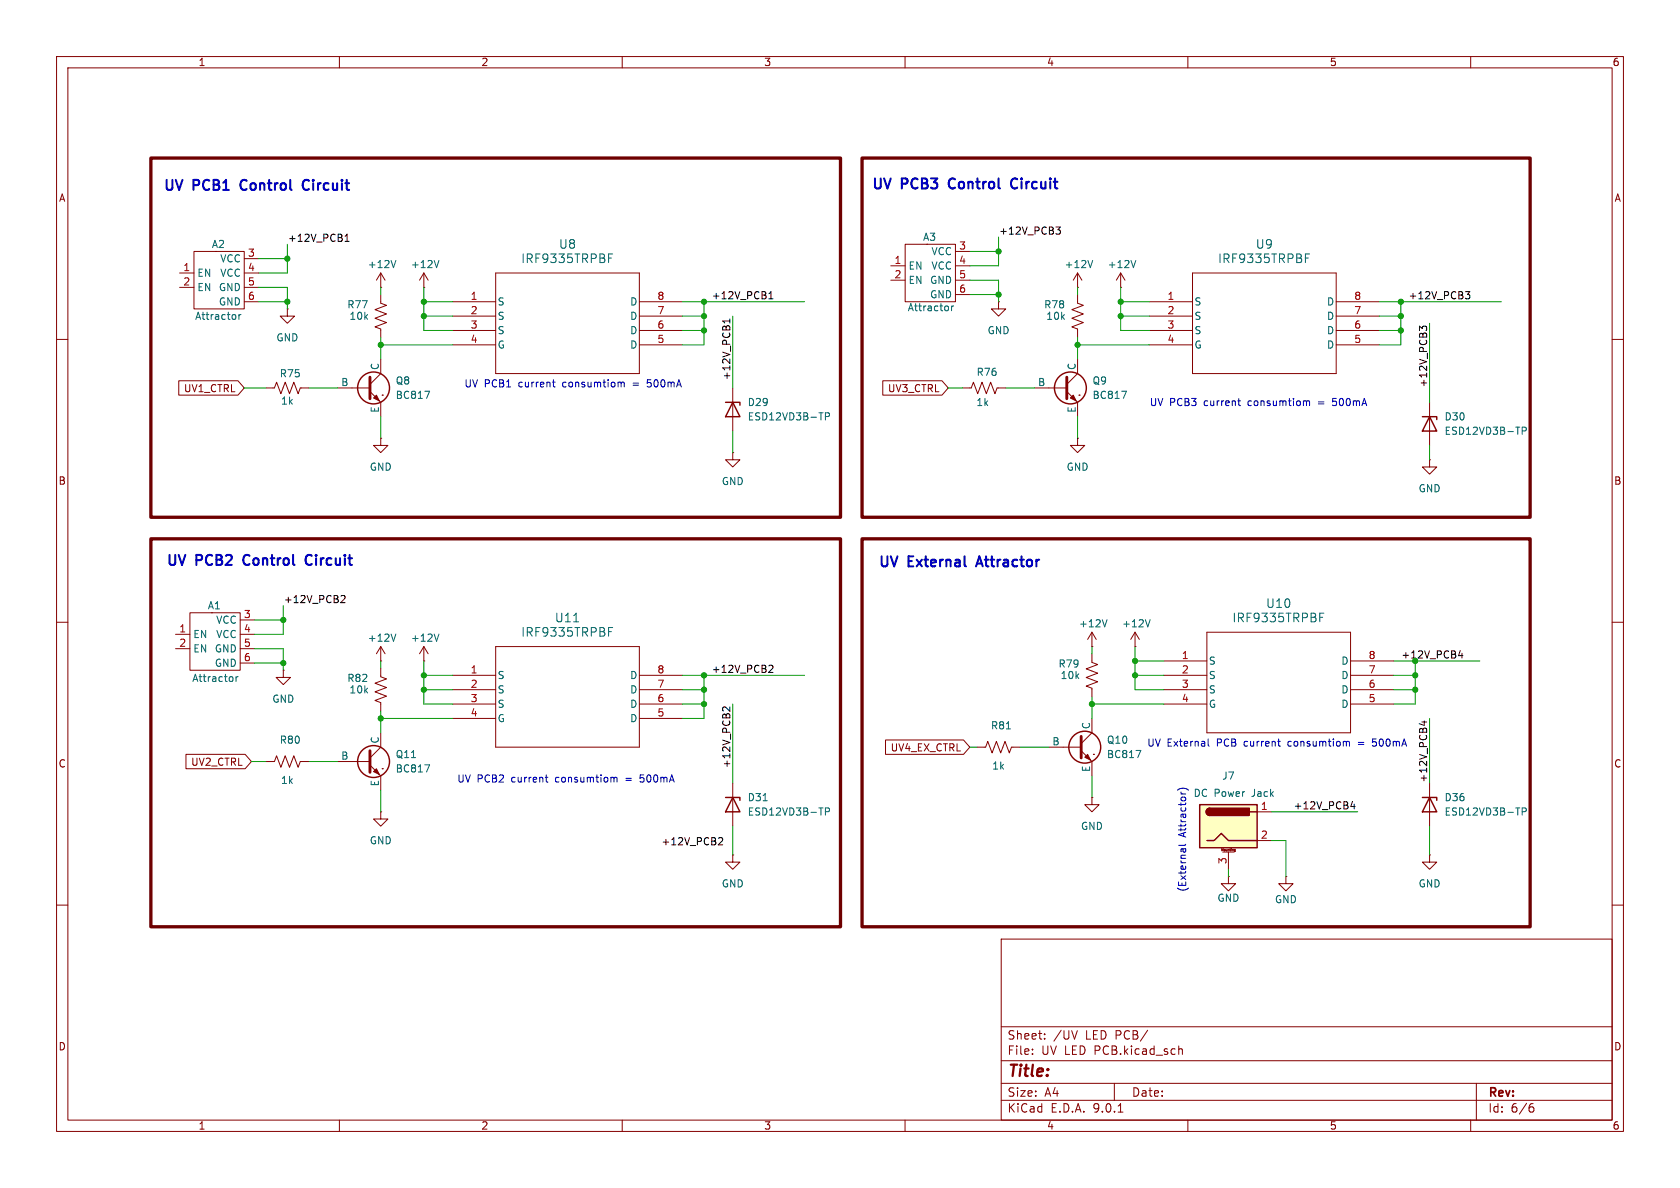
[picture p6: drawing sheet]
<svg xmlns="http://www.w3.org/2000/svg" width="297mm" height="210mm" viewBox="0 0 297 210" stroke-linecap="round" stroke-linejoin="round" font-family="sans-serif">
<g fill="none" stroke="#840000" stroke-width=".18">
<path d="M10 10h277v190h-277zM12 12h273v186h-273zM60 10v2M110 10v2M160 10v2M210 10v2M260 10v2M10 60h2M285 60h2M10 110h2M285 110h2M10 160h2"/>
<path d="M177 166h108v32h-108zM285 160h2M60 198v2M110 198v2M160 198v2M177 194.5h108M177 191.5h108M177 187.5h108M177 181.5h108M182.5 186.3v.1M182.5 185.5v.1M184.7 183.6v.1"/>
<path d="M184.7 182.8v.1M190.5 182.2l-.5 1.5M197 191.5v3M197.7 196.6h.8M208.4 184.9v1.5M208.4 185.5l.2-.1 .4 .1v.9M210 198v2M260 198v2M261 191.5v6.5M270.6 195.7h.4l.2 .3-.1 .5-.5 .1M271 195.1l-.4 .1"/>
</g>
<path d="M212.1 142.2h10.1v7.7h-10.1z" fill="#ffffc2"/>
<g fill="none" stroke="#840000" stroke-width=".25">
<path d="M128.3 71.1h2.5v.5M129.5 71.1l1.3 2.6h-2.5zM251.5 73.7h2.5v.5M252.7 73.7l1.3 2.5h-2.5zM128.3 141h2.5v.5M129.5 141l1.3 2.5h-2.5zM212.1 142.2h10.1v7.7h-10.1zM213.4 148.6h1.2l1.3-1.3 1.3 1.3h5M213.9 142.9a.64 .64 0 0 0-.7 .6 .64 .64 0 0 0 .7 .6M221 143.5h1.2M251.5 141h2.5v.5M252.7 141l1.3 2.5h-2.5z"/>
<circle cx="66" cy="68.6" r="2.82"/>
<circle cx="189.2" cy="68.6" r="2.82"/>
<circle cx="66" cy="134.6" r="2.82"/>
<circle cx="191.8" cy="132.1" r="2.82"/>
</g>
<g fill="#840000" stroke="#840000" stroke-width=".25">
<path d="M213.4 143.1l.5-.2v1.2a.63 .63 0 0 1-.6-.3 .63 .63 0 0 1 .1-.7z"/>
<path d="M213.9 142.9h7v1.2h-7z"/>
</g>
<g fill="none" stroke="#840000" stroke-width=".18">
<path d="M31.7 48.3h2.6M31.7 50.8h2.6M34.3 44.5h8.9v10.1h-8.9zM43.2 48.3h2.5M43.2 53.3h2.5M43.2 50.8h2.5M43.2 45.7h2.5M50.8 54.6v1.3h1.3l-1.3 1.3-1.3-1.3h1.3M50.8 54.6h.1M67.3 50.8h.1M67.3 52.1v1.5l1 .4-2 .7 2 .8-2 .8 2 .7-2 .8 1 .4v1.5M67.3 48.3v2.5"/>
<path d="M67.3 48.3l-.8 1.2M67.3 48.3l.8 1.2M74.9 50.8h.1M74.9 48.3v2.5M74.9 48.3l-.7 1.2M74.9 48.3l.8 1.2M80 53.3h7.6M80 55.9h7.6M80 58.4h7.6M87.6 48.3h25.4v17.7h-25.4zM113 53.3h7.6M113 55.9h7.6"/>
<path d="M113 58.4h7.6M157.5 47h2.5M157.5 49.5h2.5M160 43.2h8.9v10.1h-8.9zM168.9 47h2.5M168.9 49.5h2.5M168.9 44.5h2.5M168.9 52.1h2.5M176.5 53.3v1.3h1.3l-1.3 1.3-1.2-1.3h1.2M176.5 53.3h.1M190.5 50.8h.1M190.5 52.1v1.5l1 .4-2 .7 2 .8-2 .8 2 .7-2 .8 1 .4v1.5"/>
<path d="M190.5 48.3l-.8 1.2M190.5 48.3l.8 1.2M190.5 48.3v2.5M198.1 50.8h.1M198.1 48.3l-.7 1.2M198.1 48.3l.8 1.2M198.1 48.3v2.5M203.2 53.3h7.6M203.2 55.9h7.6M203.2 58.4h7.6M210.8 48.3h25.4v17.7h-25.4zM236.2 53.3h7.6"/>
<path d="M236.2 55.9h7.6M236.2 58.4h7.6M31.6 67.3h10.5l1.1 1.3-1.1 1.3h-10.5zM47 68.6h1.5l.4-1 .8 2 .7-2 .8 2 .7-2 .8 2 .4-1h1.5M59.7 68.6h5.7M65.4 69.2l1.9 1.9v2.6M67.3 77.5v1.2h1.3l-1.3 1.3-1.3-1.3h1.3M67.3 77.5h.1M67.3 63.5v2.5l-1.9 1.9M67.6 69.9h.1M80 61h7.6M113 61h7.6"/>
<path d="M129.5 68.6v7.6M156.1 67.3h10.4l1.1 1.3-1.1 1.3h-10.4zM170.2 68.6h1.5l.4-1 .7 2 .8-2 .8 2 .7-2 .8 2 .4-1h1.5M182.9 68.6h5.7M188.6 69.2l1.9 1.9v2.6M190.5 77.5v1.2h1.3l-1.3 1.3-1.3-1.3h1.3M190.5 77.5h.1M190.5 63.5v2.5l-1.9 1.9M190.8 69.9h.1M203.2 61h7.6M236.2 61h7.6M252.7 71.1v7.6"/>
<path d="M129.5 80v1.3h1.3l-1.3 1.3-1.2-1.3h1.2M129.5 80h.1M252.7 81.3v1.3h1.3l-1.3 1.2-1.2-1.2h1.2M252.7 81.3h.1M31 112.1h2.6M31 114.7h2.6M33.6 108.3h8.9v10.2h-8.9zM42.5 112.1h2.5M42.5 114.7h2.5M42.5 109.6h2.5M42.5 117.2h2.5M50.1 118.5v1.3h1.3l-1.3 1.2-1.3-1.2h1.3"/>
<path d="M50.1 118.5h.1M67.3 116.8h.1M67.3 118.1v1.5l1 .4-2 .8 2 .7-2 .8 2 .8-2 .7 1 .4v1.5M67.3 114.3l-.8 1.3M67.3 114.3l.8 1.3M67.3 114.3v2.5M74.9 116.8h.1M74.9 114.3l-.7 1.3M74.9 114.3l.8 1.3M74.9 114.3v2.5M80 119.4h7.6M87.6 114.3h25.4v17.8h-25.4z"/>
<path d="M113 119.4h7.6M193 115.6v1.5l1.1 .4-2.1 .7 2.1 .8-2.1 .8 2.1 .7-2.1 .8 1 .4v1.5M193 114.3h.1M193 111.8v2.5M193 111.8l-.7 1.2M193 111.8l.8 1.2M200.7 114.3h.1M200.7 111.8l-.8 1.2M200.7 111.8l.7 1.2M200.7 111.8v2.5M205.7 119.4h7.7M205.7 116.8h7.7"/>
<path d="M213.4 111.8h25.4v17.7h-25.4zM238.8 119.4h7.6M238.8 116.8h7.6M32.9 133.3h10.4l1.1 1.3-1.1 1.3h-10.4zM47 134.6h1.5l.4-1 .8 2 .7-2 .8 2 .7-2 .8 2 .4-1h1.5M59.7 134.6h5.7M65.4 135.3l1.9 1.9v2.5M67.3 129.5v2.6l-1.9 1.9M67.6 135.9h.1M80 121.9h7.6M80 124.5h7.6M80 127h7.6"/>
<path d="M113 121.9h7.6M113 124.5h7.6M113 127h7.6M129.5 138.4v7.7M156.5 130.8h13.8l1.1 1.3-1.1 1.3h-13.8zM172.7 132.1h1.5l.4-1 .8 2 .7-2 .8 2 .8-2 .7 2 .4-1h1.5M185.4 132.1h5.7M191.1 132.7l1.9 1.9v2.6M193 127v2.5l-1.9 1.9M193.3 133.4h.1M205.7 121.9h7.7M205.7 124.5h7.7"/>
<path d="M238.8 121.9h7.6M238.8 124.5h7.6M252.7 138.4v7.7M67.3 143.5v1.3h1.3l-1.3 1.3-1.3-1.3h1.3M67.3 143.5h.1M129.5 151.1v1.3h1.3l-1.3 1.3-1.2-1.3h1.2M129.5 151.1h.1M193 141v1.2h1.3l-1.3 1.3-1.2-1.3h1.2M193 141h.1M216 150.4v-.4l.1 .3 .1-.3v.4M216.2 150.6h2M217.2 154.9v1.3h1.2l-1.2 1.3-1.3-1.3h1.3"/>
<path d="M217.2 154.9h.1M217.2 150.6v3.1M217.5 150v.4M217.7 150h.1M218.2 150.2v.2h.2M218.2 150.2h.1M218.2 150.2h.2M218.4 150.2v.3h-.2M222.2 143.5h2.6M222.2 148.6h2.6M227.3 154.9v1.3h1.3l-1.3 1.3-1.2-1.3h1.2M227.3 154.9h.1"/>
<path d="M252.7 151.1v1.3h1.3l-1.3 1.3-1.2-1.3h1.2M252.7 151.1h.1"/>
</g>
<g fill="none" stroke="#006464" stroke-width=".18">
<path d="M42.2 55.6v.9M42.6 55.6l-.4 .3M70 46l-.4 1.3M77.6 46l-.4 1.3M107.6 45.6h.5M107.6 44.9h.7M168.2 54.1v.8M168.6 54.1l-.4 .2M193.2 46l-.5 1.3M200.8 46l-.4 1.3M230.8 45.6h.5M230.8 44.9h.7"/>
<path d="M75.1 69.2h.8l-.5 1.2M145.9 73.6h.6l.1-.2v-.3l-.7-.1v1.2M198.3 69.2h.8l-.5 1.2M269.1 76.2l.6-.1 .1-.2v-.3l-.7-.1v1.3M41.7 119.6v.9M42.1 119.6l-.4 .3M70 112.1l-.4 1.3M77.6 112.1l-.4 1.3M101.4 109.9h.9M107.6 111.7h.5M107.6 110.9h.7M195.7 109.5l-.4 1.3"/>
<path d="M203.3 109.5l-.4 1.3M233.3 109.1h.5M233.3 108.4h.7M75.1 135.2h.8l-.5 1.3M177.9 128.8h.7M200.8 132.7h.9l-.6 1.2M134.9 141.5h.7M145.9 143.5l.6-.1 .1-.2v-.3l-.7-.1v1.3M269.1 143.5l.6-.1 .1-.2v-.3l-.7-.1v1.3"/>
</g>
<path d="M65.4 66.7v3.8M188.6 66.7v3.8M65.4 132.7v3.8M191.1 130.2v3.8" fill="none" stroke="#840000" stroke-width=".51"/>
<g fill="#840000" stroke="#840000" stroke-width=".18">
<path d="M66.5 69.9l.6 1-1.1-.5z"/>
<path d="M189.2 70.4l.5-.5 .5 1z"/>
<path d="M191.8 133.9l.5-.5 .5 1z"/>
<path d="M66.5 135.9l.6 1-1.1-.5z"/>
</g>
<g fill="none" stroke="#0f0f0f" stroke-width=".18">
<path d="M61 42.7h.7M61 41.8l.4-.4v1.3M129 56.4v.7M129 56.7h-1.2l.3 .4M135.9 52.8h.8M135.9 51.9l.4-.3v1.2M186.7 40.1h.8l-.5 .5 .4 .1 .1 .5-.3 .2h-.3M252.2 58.3v-.4l-.2-.2h-.4l-.2 .4-.5-.4v.7M259.1 51.6h.7l-.4 .4 .4 .2v.4l-.2 .2h-.4M60.3 105.3h.5l.2 .3-.8 .9h.8M136 117.7l.4-.1 .3 .4-.8 .9h.8M258.2 115l-.4 .9h.8"/>
<path d="M258.5 115.5v.8M129 125v.8l-.9-.8-.3 .2v.4M251.4 127.6h.8M251.8 127.4v.8l-.9-.3M127.1 148.1h.4l.3 .3-.8 .9h.8M239.1 141.7l-.3 .9h.8M239.4 142.2v.8"/>
</g>
<g fill="none" stroke="#009600" stroke-width=".18">
<path d="M45.7 53.3h5.1M45.7 50.8h5.1v3.8M45.7 45.7h5.1M50.8 43.2v5.1h-5.1M67.3 50.8v1.3M67.3 59.7v3.8M74.9 53.3h5.1M74.9 50.8v7.6h5.1M74.9 55.9h5.1M120.6 53.3h21.6M120.6 58.4h3.9M120.6 55.9h3.9"/>
<path d="M124.5 53.3v7.7h-3.9M129.5 55.9v12.7M171.4 49.5h5.1v3.8M171.4 44.5h5.1M171.4 52.1h5.1M176.5 41.9v5.1h-5.1M190.5 50.8v1.3M190.5 59.7v3.8M198.1 53.3h5.1M198.1 50.8v7.6h5.1M198.1 55.9h5.1M243.8 53.3h21.6"/>
<path d="M243.8 58.4h3.8M243.8 55.9h3.8M247.6 53.3v7.7h-3.8M252.7 57.2v13.9M43.2 68.6h3.8M54.6 68.6h5.1M67.3 61h12.7M67.3 73.7v3.8M129.5 76.2v3.8M167.6 68.6h2.6M177.8 68.6h5.1M190.5 61h12.7"/>
<path d="M190.5 73.7v3.8M252.7 78.7v2.6M45 114.7h5.1v3.8M45 109.6h5.1M45 117.2h5.1M50.1 107.1v5h-5.1M67.3 116.8v1.3M74.9 116.8v7.7h5.1M74.9 119.4h5.1M120.6 119.4h21.6M124.5 119.4v7.6h-3.9M193 114.3v1.3"/>
<path d="M200.7 116.8h5M200.7 114.3v7.6h5M200.7 119.4h5M246.4 116.8h15.2M246.4 119.4h3.8M250.2 116.8v7.7h-3.8M44.4 134.6h2.6M54.6 134.6h5.1M67.3 125.7v3.8M67.3 139.7v3.8M67.3 127h12.7M74.9 121.9h5.1"/>
<path d="M120.6 124.5h3.9M120.6 121.9h3.9M129.5 124.5v13.9M171.4 132.1h1.3M180.3 132.1h5.1M193 124.5h12.7M193 123.2v3.8M193 137.2v3.8M246.4 121.9h3.8M252.7 127v11.4M129.5 146.1v5M217.2 153.7v1.2"/>
<path d="M224.8 148.6h2.5v6.3M224.8 143.5h15.2M252.7 146.1v5"/>
</g>
<path d="M54.3 31.8a.9 .9 0 0 0-.8 .9 .9 .9 0 0 0 .8 .9M179.5 31.5a.9 .9 0 0 0-.8 .9 .9 .9 0 0 0 .8 .9M54.8 98.1a.9 .9 0 0 0-.8 .9 .9 .9 0 0 0 .8 .9M173.1 98.3l-.5 1.8" fill="none" stroke="#0000c2" stroke-width=".36"/>
<g fill="none" stroke="#0000c2" stroke-width=".18">
<path d="M97.7 67.6h.4M97.8 68.2l.3 .2M109.8 67.6v.1M109.8 67.7l.2-.1h.3l.1 .8M109.8 67.7v.7M114.4 68.3l.2 .1M115.1 67.1h-.6l-.1 .6 .2-.1M218.8 70.9h.5M219 71.5l.3 .2M230.9 70.9l.1 .1M231 71l.2-.1h.3v.8M231 71v.7"/>
<path d="M235.6 71.6l.1 .1M236.2 70.4h-.6v.6l.1-.1M96.4 137.4h.5M96.6 138.1l.3 .2M108.5 137.5v.1M108.5 137.6l.2-.2 .3 .1 .1 .8M108.5 137.6v.7M113.1 138.1l.2 .2M113.8 137h-.6l-.1 .6 .2-.1M208.2 139.7a1.46 1.46 0 0 1 1.9 0M208.8 140v.2M213.6 130.6v1.1l.2 .2"/>
<path d="M225.9 131.1h.5M226.2 131.9h.2M238.1 131.1h.4l.1 .8M240.1 131.2h1M240.1 131.6h1M242.6 131.8l.5 .1M243.3 130.6h-.6l-.1 .6 .5-.1M209.1 150v.5M209.6 150v.5M209.6 150h-.6l-.2 .2M209.6 149.2l-.2 .2h-1"/>
</g>
<path d="M26.7 27.9h121.9v63.5h-121.9zM152.4 27.9h118.1v63.5h-118.1zM26.7 95.3h121.9v68.5h-121.9zM152.4 95.3h118.1v68.5h-118.1z" fill="none" stroke="#6e0000" stroke-width=".58"/>
<g fill="#009600" stroke="#009600" stroke-width=".18">
<circle cx="176.5" cy="44.5" r=".46"/>
<circle cx="176.5" cy="52.1" r=".46"/>
<circle cx="190.5" cy="61" r=".46"/>
<circle cx="50.8" cy="45.7" r=".46"/>
<circle cx="67.3" cy="61" r=".46"/>
<circle cx="74.9" cy="55.9" r=".46"/>
<circle cx="50.8" cy="53.3" r=".46"/>
<circle cx="247.6" cy="53.3" r=".46"/>
<circle cx="247.6" cy="58.4" r=".46"/>
<circle cx="247.6" cy="55.9" r=".46"/>
<circle cx="250.2" cy="121.9" r=".46"/>
<circle cx="250.2" cy="119.4" r=".46"/>
<circle cx="198.1" cy="53.3" r=".46"/>
<circle cx="198.1" cy="55.9" r=".46"/>
<circle cx="200.7" cy="116.8" r=".46"/>
<circle cx="50.1" cy="109.6" r=".46"/>
<circle cx="67.3" cy="127" r=".46"/>
<circle cx="74.9" cy="121.9" r=".46"/>
<circle cx="50.1" cy="117.2" r=".46"/>
<circle cx="74.9" cy="119.4" r=".46"/>
<circle cx="193" cy="124.5" r=".46"/>
<circle cx="200.7" cy="119.4" r=".46"/>
<circle cx="124.5" cy="119.4" r=".46"/>
<circle cx="124.5" cy="121.9" r=".46"/>
<circle cx="124.5" cy="124.5" r=".46"/>
<circle cx="74.9" cy="53.3" r=".46"/>
<circle cx="124.5" cy="55.9" r=".46"/>
<circle cx="124.5" cy="53.3" r=".46"/>
<circle cx="124.5" cy="58.4" r=".46"/>
</g>
<text font-size="2.8" fill="#840000" x="178" y="190.9">Title:</text>
<g font-size="2.5" fill="#0000c2">
<text x="28.7" y="34.2">UV</text>
<text x="34.1" y="34.2">PCB1</text>
<text x="43.2" y="34.2">Control</text>
<text x="54.9" y="34.2">Circuit</text>
<text x="153.9" y="33.9">UV</text>
<text x="159.4" y="33.9">PCB3</text>
<text x="168.5" y="33.9">Control</text>
<text x="180.2" y="33.9">Circuit</text>
<text x="29.2" y="100.5">UV</text>
<text x="34.6" y="100.5">PCB2</text>
<text x="43.7" y="100.5">Control</text>
<text x="55.5" y="100.5">Circuit</text>
<text x="155.1" y="100.7">UV</text>
<text x="160.5" y="100.7">External</text>
<text x="173.4" y="100.7">Attractor</text>
</g>
<g font-size="2.1" fill="#006464">
<text x="92.1" y="46.7">IRF9335TRPBF</text>
<text x="98.7" y="44.2">U8</text>
<text x="215.2" y="46.7">IRF9335TRPBF</text>
<text x="221.9" y="44.2">U9</text>
<text x="223.7" y="107.7">U10</text>
<text x="92.1" y="112.8">IRF9335TRPBF</text>
<text x="98" y="110.2">U11</text>
<text x="217.8" y="110.2">IRF9335TRPBF</text>
</g>
<g font-size="2.1" fill="#840000">
<text x="178" y="184">Sheet:</text>
<text x="186.2" y="184">/UV</text>
<text x="192" y="184">LED PCB/</text>
<text x="178" y="186.7">File:</text>
<text x="184.1" y="186.7">UV LED PCB.kicad_sch</text>
<text x="178" y="196.9">KiCad</text>
<text x="178" y="194.1">Size:</text>
<text x="184.7" y="194.1">A4</text>
<text x="185.7" y="196.9">E.D.A.</text>
<text x="193.3" y="196.9">9.0.1</text>
<text x="200" y="194.1">Date:</text>
<text x="263" y="194.3">Rev:</text>
<text x="263" y="196.9">Id:</text>
<text x="267.1" y="196.9">6/6</text>
</g>
<g font-size="1.8" fill="#840000">
<text x="35" y="11.9">1</text>
<text x="85" y="11.9">2</text>
<text x="135" y="11.9">3</text>
<text x="185" y="11.9">4</text>
<text x="235" y="11.9">5</text>
<text x="285" y="11.9">6</text>
<text x="10.3" y="35.9">A</text>
<text x="285.3" y="35.9">A</text>
<text x="32.4" y="69.5">UV1_CTRL</text>
<text x="156.9" y="69.5">UV3_CTRL</text>
<text x="10.3" y="85.9">B</text>
<text x="285.3" y="85.9">B</text>
<text x="10.3" y="135.9">C</text>
<text x="33.7" y="135.6">UV2_CTRL</text>
<text x="157.4" y="133">UV4_EX_CTRL</text>
<text x="285.3" y="135.9">C</text>
<text x="10.3" y="185.9">D</text>
<text x="285.3" y="185.9">D</text>
<text x="35" y="199.9">1</text>
<text x="85" y="199.9">2</text>
<text x="135" y="199.9">3</text>
<text x="185" y="199.9">4</text>
<text x="235" y="199.9">5</text>
<text x="285" y="199.9">6</text>
</g>
<g font-size="1.8" fill="#0f0f0f">
<text x="176.5" y="41.6">+12V_PCB3</text>
<text x="50.8" y="42.8">+12V_PCB1</text>
<text x="125.7" y="53">+12V_PCB1</text>
<text x="248.9" y="53">+12V_PCB3</text>
<text x="129.2" y="67.3" transform="rotate(-90 129.2 67.3)">+12V_PCB1</text>
<text x="252.4" y="68.6" transform="rotate(-90 252.4 68.6)">+12V_PCB3</text>
<text x="50.1" y="106.7">+12V_PCB2</text>
<text x="125.7" y="119">+12V_PCB2</text>
<text x="129.2" y="135.9" transform="rotate(-90 129.2 135.9)">+12V_PCB2</text>
<text x="228.6" y="143.2">+12V_PCB4</text>
<text x="252.4" y="138.4" transform="rotate(-90 252.4 138.4)">+12V_PCB4</text>
<text x="116.8" y="149.5">+12V_PCB2</text>
</g>
<g font-size="1.8" fill="#006464">
<text x="37.4" y="44">A2</text>
<text x="38.8" y="46.6">VCC</text>
<text x="64.9" y="47.6">+12V</text>
<text x="72.5" y="47.6">+12V</text>
<text x="160.5" y="47.9">EN</text>
<text x="163.1" y="42.8">A3</text>
<text x="164.6" y="45.3">VCC</text>
<text x="164.6" y="47.9">VCC</text>
<text x="188.1" y="47.6">+12V</text>
<text x="195.7" y="47.6">+12V</text>
<text x="34.8" y="49.1">EN</text>
<text x="34.8" y="51.7">EN</text>
<text x="38.6" y="51.7">GND</text>
<text x="38.8" y="49.1">VCC</text>
<text x="160.5" y="50.4">EN</text>
<text x="164.3" y="50.4">GND</text>
<text x="164.3" y="52.9">GND</text>
<text x="34.4" y="56.7">Attractor</text>
<text x="38.6" y="54.2">GND</text>
<text x="61.3" y="54.7">R77</text>
<text x="61.7" y="56.7">10k</text>
<text x="87.9" y="54.2">S</text>
<text x="87.9" y="56.7">S</text>
<text x="87.9" y="59.3">S</text>
<text x="111.3" y="54.2">D</text>
<text x="111.3" y="56.7">D</text>
<text x="111.3" y="59.3">D</text>
<text x="160.4" y="55.2">Attractor</text>
<text x="174.5" y="59.3">GND</text>
<text x="184.5" y="54.7">R78</text>
<text x="184.9" y="56.7">10k</text>
<text x="211.1" y="54.2">S</text>
<text x="211.1" y="56.7">S</text>
<text x="211.1" y="59.3">S</text>
<text x="234.5" y="54.2">D</text>
<text x="234.5" y="56.7">D</text>
<text x="234.5" y="59.3">D</text>
<text x="48.8" y="60.6">GND</text>
<text x="67.1" y="65.5" transform="rotate(-90 67.1 65.5)">C</text>
<text x="87.9" y="61.8">G</text>
<text x="111.3" y="61.8">D</text>
<text x="190.2" y="65.5" transform="rotate(-90 190.2 65.5)">C</text>
<text x="211.1" y="61.8">G</text>
<text x="234.5" y="61.8">D</text>
<text x="49.4" y="66.9">R75</text>
<text x="49.6" y="71.7">1k</text>
<text x="60.2" y="68.3">B</text>
<text x="69.9" y="70.7">BC817</text>
<text x="69.9" y="68.2">Q8</text>
<text x="132.1" y="72">D29</text>
<text x="172.5" y="72">1k</text>
<text x="172.6" y="66.6">R76</text>
<text x="183.4" y="68.3">B</text>
<text x="193" y="70.7">BC817</text>
<text x="193" y="68.2">Q9</text>
<text x="67.1" y="73.1" transform="rotate(-90 67.1 73.1)">E</text>
<text x="132.1" y="74.5">ESD12VD3B-TP</text>
<text x="190.2" y="73.1" transform="rotate(-90 190.2 73.1)">E</text>
<text x="255.3" y="74.5">D30</text>
<text x="255.3" y="77.1">ESD12VD3B-TP</text>
<text x="65.3" y="83.4">GND</text>
<text x="188.5" y="83.4">GND</text>
<text x="127.5" y="86">GND</text>
<text x="250.7" y="87.2">GND</text>
<text x="36.6" y="107.9">A1</text>
<text x="34.1" y="113">EN</text>
<text x="38.1" y="110.5">VCC</text>
<text x="38.1" y="113">VCC</text>
<text x="64.9" y="113.6">+12V</text>
<text x="72.5" y="113.6">+12V</text>
<text x="190.7" y="111.1">+12V</text>
<text x="198.3" y="111.1">+12V</text>
<text x="34.1" y="115.5">EN</text>
<text x="37.9" y="115.5">GND</text>
<text x="37.9" y="118.1">GND</text>
<text x="187" y="118.2">R79</text>
<text x="213.6" y="117.7">S</text>
<text x="237" y="117.7">D</text>
<text x="33.9" y="120.8">Attractor</text>
<text x="48" y="124.4">GND</text>
<text x="61.3" y="120.8">R82</text>
<text x="61.7" y="122.8">10k</text>
<text x="87.9" y="120.2">S</text>
<text x="87.9" y="122.8">S</text>
<text x="87.9" y="125.3">S</text>
<text x="111.3" y="120.2">D</text>
<text x="111.3" y="122.8">D</text>
<text x="111.3" y="125.3">D</text>
<text x="187.4" y="120.2">10k</text>
<text x="213.6" y="120.2">S</text>
<text x="213.6" y="122.8">S</text>
<text x="213.6" y="125.3">G</text>
<text x="237" y="120.2">D</text>
<text x="237" y="122.8">D</text>
<text x="237" y="125.3">D</text>
<text x="49.4" y="131.7">R80</text>
<text x="67.1" y="131.5" transform="rotate(-90 67.1 131.5)">C</text>
<text x="87.9" y="127.9">G</text>
<text x="111.3" y="127.9">D</text>
<text x="175.1" y="129.1">R81</text>
<text x="186" y="131.8">B</text>
<text x="192.8" y="129" transform="rotate(-90 192.8 129)">C</text>
<text x="195.6" y="131.7">Q10</text>
<text x="60.2" y="134.4">B</text>
<text x="69.9" y="134.2">Q11</text>
<text x="69.9" y="136.8">BC817</text>
<text x="175.3" y="136.2">1k</text>
<text x="192.8" y="136.6" transform="rotate(-90 192.8 136.6)">E</text>
<text x="195.6" y="134.2">BC817</text>
<text x="49.6" y="138.8">1k</text>
<text x="67.1" y="139.1" transform="rotate(-90 67.1 139.1)">E</text>
<text x="132.1" y="141.8">D31</text>
<text x="210.9" y="141.1">DC Power</text>
<text x="216" y="138">J7</text>
<text x="221.4" y="141.1">Jack</text>
<text x="255.3" y="141.8">D36</text>
<text x="65.3" y="149.5">GND</text>
<text x="132.1" y="144.4">ESD12VD3B-TP</text>
<text x="191" y="146.9">GND</text>
<text x="255.3" y="144.4">ESD12VD3B-TP</text>
<text x="127.5" y="157.1">GND</text>
<text x="215.1" y="159.6">GND</text>
<text x="225.3" y="159.9">GND</text>
<text x="250.7" y="157.1">GND</text>
</g>
<g font-size="1.8" fill="#a90000">
<text x="43.7" y="45.5">3</text>
<text x="158" y="46.7">1</text>
<text x="169.5" y="44.2">3</text>
<text x="169.5" y="46.7">4</text>
<text x="32.3" y="48">1</text>
<text x="32.3" y="50.5">2</text>
<text x="43.7" y="48">4</text>
<text x="43.7" y="50.5">5</text>
<text x="43.7" y="53.1">6</text>
<text x="83.1" y="53.1">1</text>
<text x="116.1" y="53.1">8</text>
<text x="158" y="49.3">2</text>
<text x="169.5" y="49.3">5</text>
<text x="169.5" y="51.8">6</text>
<text x="206.3" y="53.1">1</text>
<text x="239.3" y="53.1">8</text>
<text x="83.1" y="55.6">2</text>
<text x="83.1" y="58.2">3</text>
<text x="116.1" y="55.6">7</text>
<text x="116.1" y="58.2">6</text>
<text x="206.3" y="55.6">2</text>
<text x="206.3" y="58.2">3</text>
<text x="239.3" y="55.6">7</text>
<text x="239.3" y="58.2">6</text>
<text x="83.1" y="60.7">4</text>
<text x="116.1" y="60.7">5</text>
<text x="206.3" y="60.7">4</text>
<text x="239.3" y="60.7">5</text>
<text x="31.6" y="111.9">1</text>
<text x="43" y="109.3">3</text>
<text x="43" y="111.9">4</text>
<text x="31.6" y="114.4">2</text>
<text x="43" y="114.4">5</text>
<text x="43" y="117">6</text>
<text x="83.1" y="119.1">1</text>
<text x="116.1" y="119.1">8</text>
<text x="208.8" y="116.6">1</text>
<text x="208.8" y="119.1">2</text>
<text x="241.9" y="116.6">8</text>
<text x="241.9" y="119.1">7</text>
<text x="83.1" y="121.7">2</text>
<text x="83.1" y="124.2">3</text>
<text x="116.1" y="121.7">7</text>
<text x="116.1" y="124.2">6</text>
<text x="208.8" y="121.7">3</text>
<text x="208.8" y="124.2">4</text>
<text x="241.9" y="121.7">6</text>
<text x="241.9" y="124.2">5</text>
<text x="83.1" y="126.7">4</text>
<text x="116.1" y="126.7">5</text>
<text x="222.8" y="143.3">1</text>
<text x="222.8" y="148.3">2</text>
<text x="216.9" y="152.9" transform="rotate(-90 216.9 152.9)">3</text>
</g>
<g font-size="1.8" fill="#0000c2">
<text x="82" y="68.7">UV PCB1</text>
<text x="91.8" y="68.7">current</text>
<text x="99.7" y="68.7">consumtiom</text>
<text x="112.3" y="68.7">=</text>
<text x="115.1" y="68.7">500mA</text>
<text x="203.2" y="72">UV PCB3</text>
<text x="213" y="72">current</text>
<text x="220.9" y="72">consumtiom</text>
<text x="233.5" y="72">=</text>
<text x="236.2" y="72">500mA</text>
<text x="202.7" y="132.2">UV External</text>
<text x="215.2" y="132.2">PCB</text>
<text x="220.2" y="132.2">current</text>
<text x="228.2" y="132.2">consumtiom</text>
<text x="243.5" y="132.2">500mA</text>
<text x="80.7" y="138.5">UV PCB2</text>
<text x="90.5" y="138.5">current</text>
<text x="98.5" y="138.5">consumtiom</text>
<text x="111.1" y="138.5">=</text>
<text x="113.8" y="138.5">500mA</text>
<text x="209.9" y="148" transform="rotate(-90 209.9 148)">Attractor)</text>
<text x="209.9" y="157.8" transform="rotate(-90 209.9 157.8)">(External</text>
</g>
<text font-size="1.8" fill="#009600" x="247.6" y="116.5">+12V_PCB4</text>
<text font-size=".5" fill="#840000" x="215.7" y="150.7">Mounting</text>
</svg>
